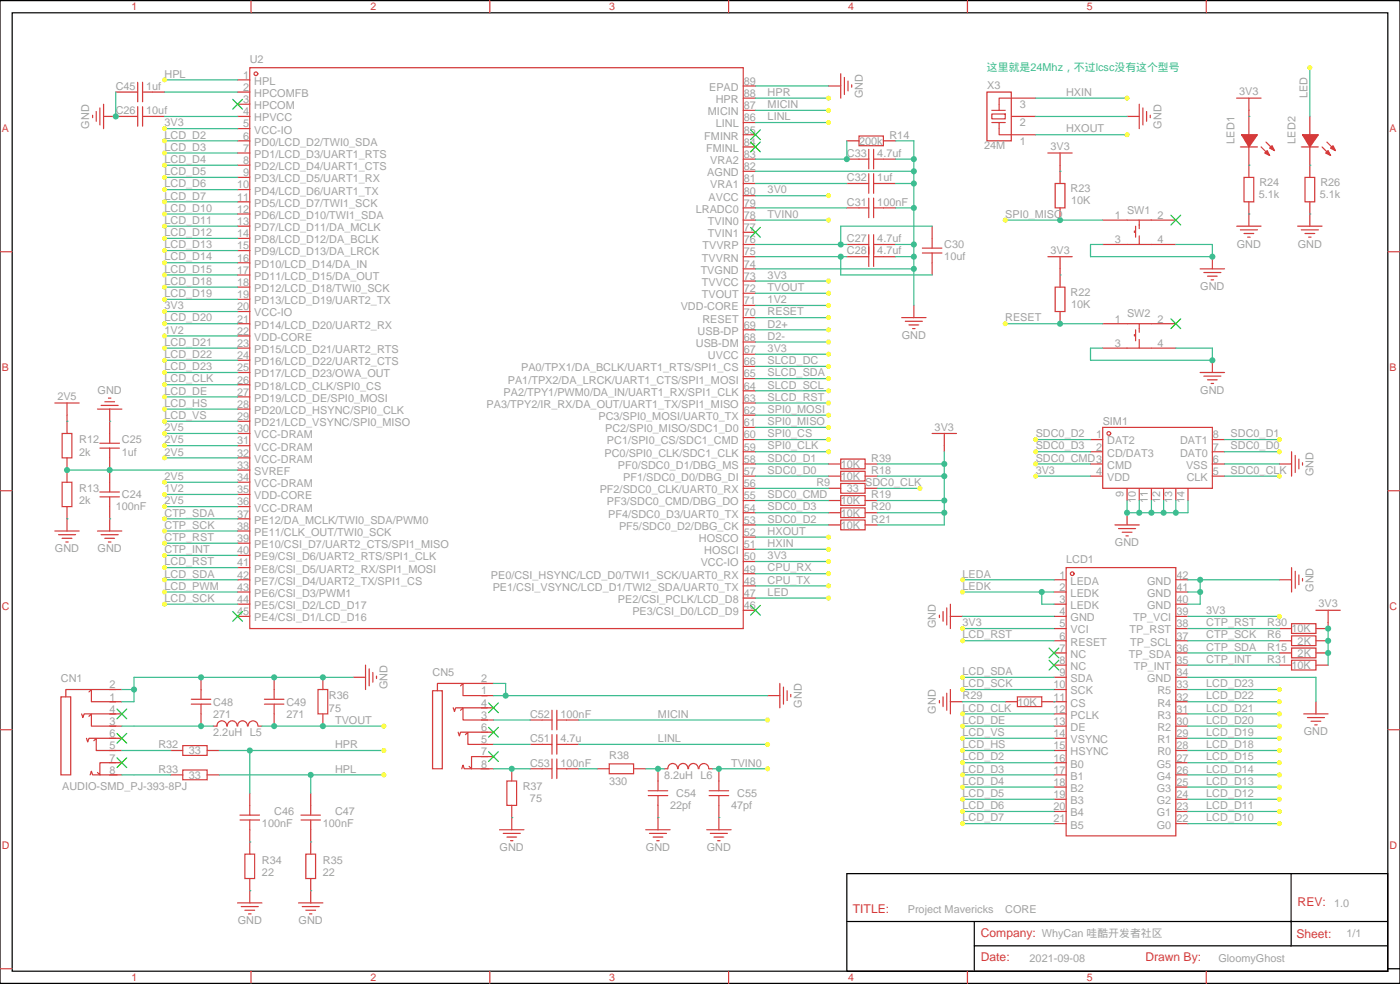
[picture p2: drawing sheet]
<svg xmlns="http://www.w3.org/2000/svg" width="405mm" height="285mm" viewBox="0 0 405 285" stroke-linecap="round" stroke-linejoin="round" font-family="sans-serif">
<g fill="none" stroke="#d43d3d" stroke-width=".35">
<path d="M72.3 19.6h142.9v162.3h-142.9zM72.7 .2v3.5M141.8 .2v3.5M211 .2v3.5M280.1 .2v3.5M349.2 .2v3.5M26.8 33.3v.7M27.9 32.3v2.8M28.9 31.2v5M30 33.7h9.9M30 30.2v7M33.5 26.6h6.4"/>
<path d="M39.9 23.8v5.7M39.9 30.9v5.6M41.3 26.6h6.3M41.3 33.7h6.3M41.3 23.8v5.7M41.3 30.9v5.6M68.8 23.1h3.5M68.8 26.6h3.5M68.8 30.2h3.5M68.8 33.7h3.5M68.8 37.2h3.5M215.2 39h3.5"/>
<path d="M215.2 35.5h3.5M215.2 31.9h3.5M215.2 28.4h3.5M215.2 24.9h3.5M239.9 24.9h3.5M243.4 21.3v7.1M244.5 22.4v4.9M245.5 23.5v2.8M246.6 24.5v.7M248.7 39.3h7.1v2.9h-7.1zM285.8 26.6h7v14.1h-7zM287.2 33h3.8v1.4h-3.8z"/>
<path d="M287.2 35.5h3.8M287.2 31.9h3.8M289.3 35.5v3.5h10.6M292.8 33.7h7.1M299.9 28.4h-10.6v3.5M326.3 33.7h3.5M329.8 30.2v7M330.9 31.2v5M332 32.3v2.8M333 33.3v.7M68.8 40.7h3.5M68.8 44.3h3.5"/>
<path d="M68.8 47.8h3.5M68.8 51.3h3.5M68.8 54.9h3.5M68.8 58.4h3.5M215.2 56.6h3.5M215.2 53.1h3.5M215.2 49.6h3.5M215.2 46h3.5M215.2 42.5h3.5M245.2 40.7h3.5M245.2 53.1h6.3M245.2 46h6.3"/>
<path d="M251.5 43.2v5.7M251.5 50.3v5.6M251.5 57.3v5.7M252.9 53.1h6.4M252.9 46h6.4M252.9 43.2v5.7M252.9 50.3v5.6M252.9 57.3v5.7M255.8 40.7h3.5M303.4 44.3h7M305.5 53.1h2.8v7h-2.8zM306.9 44.3v8.8"/>
<path d="M359.1 42.5h5M0 72.8h3.5M68.8 61.9h3.5M68.8 65.4h3.5M68.8 69h3.5M68.8 72.5h3.5M68.8 76h3.5M68.8 79.6h3.5M215.2 77.8h3.5M215.2 74.3h3.5M215.2 70.7h3.5M215.2 67.2h3.5"/>
<path d="M215.2 63.7h3.5M215.2 60.1h3.5M245.2 74.3h6.3M245.2 70.7h6.3M245.2 60.1h6.3M251.5 67.9v9.2M252.9 74.3h6.4M252.9 70.7h6.4M252.9 60.1h6.4M252.9 67.9v9.2M267.1 73.2h5.6M267.1 71.8h5.6"/>
<path d="M269.9 65.4v6.4M269.9 73.2v6.4M303.4 74.3h7M306.9 60.1v3.6M306.9 74.3v8.8M319.3 70.7h21.1M319.3 63.7h21.1M328.8 66.9h-.4v.3h.4M328.8 65.4v3.2M329.8 63.7v2.4M329.8 68.3v2.4M347.5 77.8h7"/>
<path d="M348.5 78.8h5M349.6 79.9h2.8M351 74.3v3.5M401.8 72.8h3.5M68.8 83.1h3.5M68.8 86.6h3.5M68.8 90.1h3.5M68.8 93.7h3.5M68.8 97.2h3.5M215.2 99h3.5M215.2 95.4h3.5M215.2 91.9h3.5"/>
<path d="M215.2 88.4h3.5M215.2 84.8h3.5M215.2 81.3h3.5M261.1 91.9h7M262.1 93h5M263.2 94h2.8M264.2 95.1h.7M264.6 88.4v3.5M305.5 83.1h2.8v7h-2.8zM306.9 90.1v3.6M319.3 93.7h21.1M328.8 96.8h-.4v.4h.4"/>
<path d="M328.8 95.4v3.2M329.8 93.7v2.4M329.8 98.2v2.5M350.7 81h.7M15.9 116.6h7M19.4 116.6v8.8M28.2 118.4h7.1M29.3 117.3h4.9M30.3 116.2h2.9M31.4 115.2h.7M31.7 118.4v9.8M68.8 100.7h3.5"/>
<path d="M68.8 104.2h3.5M68.8 107.8h3.5M68.8 111.3h3.5M68.8 114.8h3.5M68.8 118.4h3.5M215.2 116.6h3.5M215.2 113.1h3.5M215.2 109.5h3.5M215.2 106h3.5M215.2 102.5h3.5M319.3 100.7h21.1M347.5 107.8h7"/>
<path d="M348.5 108.8h5M349.6 109.9h2.8M350.7 110.9h.7M351 104.2v3.6M18 125.4h2.8v7.1h-2.8zM18 139.5h2.8v7.1h-2.8zM19.4 132.5v7M28.9 129.6h5.7M28.9 128.2h5.7M31.7 129.6v12.7M68.8 121.9h3.5M68.8 125.4h3.5"/>
<path d="M68.8 128.9h3.5M68.8 132.5h3.5M68.8 136h3.5M68.8 139.5h3.5M215.2 137.8h3.5M215.2 134.2h3.5M215.2 130.7h3.5M215.2 127.2h3.5M215.2 123.6h3.5M215.2 120.1h3.5M239.9 137.8h3.5M239.9 134.2h3.5"/>
<path d="M243.4 139.9h7.1v2.8h-7.1zM243.4 132.8h7.1v2.8h-7.1zM243.4 136.3h7.1v2.9h-7.1zM250.5 137.8h3.5M250.5 134.2h3.5M269.9 125.4h7M273.4 125.4v5.3M315.7 137.8h3.6M315.7 134.2h3.6M315.7 130.7h3.6M315.7 127.2h3.6M319.3 123.6h31.7v17.7h-31.7z"/>
<path d="M351 137.8h3.5M351 134.2h3.5M351 130.7h3.5M351 127.2h3.5M370.4 134.2h3.5M373.9 130.7v7.1M375 131.8v4.9M376.1 132.8v2.8M377.1 133.9v.7M0 142h3.5M15.9 153.6h7M16.9 154.7h5"/>
<path d="M18 155.8h2.8M19 156.8h.8M19.4 146.6v7M28.2 153.6h7.1M28.9 143.8h5.7M28.9 142.3h5.7M29.3 154.7h4.9M30.3 155.8h2.9M31.4 156.8h.7M31.7 143.8v9.8M68.8 143.1h3.5M68.8 146.6h3.5"/>
<path d="M68.8 150.1h3.5M68.8 153.6h3.5M68.8 157.2h3.5M215.2 158.9h3.5M215.2 155.4h3.5M215.2 151.9h3.5M215.2 148.3h3.5M215.2 144.8h3.5M215.2 141.3h3.5M239.9 151.9h3.5M239.9 148.3h3.5M239.9 144.8h3.5"/>
<path d="M239.9 141.3h3.5M243.4 143.4h7.1v2.8h-7.1zM243.4 146.9h7.1v2.9h-7.1zM243.4 150.5h7.1v2.8h-7.1zM250.5 151.9h3.5M250.5 148.3h3.5M250.5 144.8h3.5M250.5 141.3h3.5M322.8 151.9h7M323.8 152.9h5M324.9 154h2.8M326 155h.7"/>
<path d="M326.3 141.3v3.5M326.3 148.3v3.6M329.8 141.3v3.5M333.4 141.3v3.5M336.9 141.3v3.5M340.4 141.3v3.5M344 141.3v3.5M401.8 142h3.5M68.8 160.7h3.5M68.8 164.2h3.5M68.8 167.7h3.5M68.8 171.3h3.5"/>
<path d="M68.8 174.8h3.5M68.8 178.3h3.5M215.2 176.6h3.5M215.2 173h3.5M215.2 169.5h3.5M215.2 166h3.5M215.2 162.5h3.5M272 178v.7M273 176.9v2.8M274.1 175.9v4.9M275.2 178.3h3.5M275.2 174.8v7.1"/>
<path d="M305.2 167.7h3.5M305.2 171.3h3.5M305.2 174.8h3.5M305.2 178.3h3.5M308.7 164.2h31.7v77.6h-31.7zM340.4 167.7h3.6M340.4 171.3h3.6M340.4 174.8h3.6M340.4 178.3h3.6M370.4 167.7h3.5M373.9 164.2v7.1M375 165.3v4.9"/>
<path d="M376.1 166.3v2.9M377.1 167.4v.7M381 176.6h7.1M384.5 176.6v5.3h-3.5M31.7 199.5h3.6M33.5 199.5h-14.5v2.1M58.2 196v6.3M79.4 196v6.3M92.1 199.5h2.8v7.1h-2.8zM93.5 196v3.5M102.3 196h3.5M105.8 192.4v7.1"/>
<path d="M106.9 193.5v4.9M107.9 194.6v2.8M109 195.6v.7M125.2 199.8h2.9v22.6h-2.9zM133.3 198.4l.8-.7v3.6h7M139.3 197.7h3.6M141.1 197.7h-14.5v2.1M225.8 197.7v7.1M226.8 198.8v4.9M227.9 199.8v2.9M275.2 199.5v7.1M305.2 181.9h3.5"/>
<path d="M305.2 185.4h3.5M305.2 188.9h3.5M305.2 192.4h3.5M305.2 196h3.5M305.2 199.5h3.5M340.4 181.9h3.6M340.4 185.4h3.6M340.4 188.9h3.6M340.4 192.4h3.6M340.4 196h3.6M340.4 199.5h3.6M370.4 181.9h3.5"/>
<path d="M370.4 185.4h3.5M370.4 188.9h3.5M370.4 192.4h3.5M373.9 180.4h7.1v2.9h-7.1zM373.9 191h7.1v2.9h-7.1zM373.9 184h7.1v2.8h-7.1zM373.9 187.5h7.1v2.8h-7.1zM381 185.4h3.5M381 188.9h3.5M381 192.4h3.5M0 211.1h3.5M17.6 201.6h2.9v22.6h-2.9z"/>
<path d="M23.6 206.6l.4 1 .3-1h9.2M25 213.6l.4 1.1 .4-1.1h7.7M25.8 200.2l.7-.7v3.5h7M25.8 207.3l.7-.7v3.5h7M27.2 214.3l.7-.7v3.5h5.6M31.7 203h3.6M31.7 206.6h3.6M31.7 210.1h3.6M31.7 213.6h3.6M31.7 217.1h3.6M49.4 217.1h3.5M52.9 215.7h7.1v2.8h-7.1z"/>
<path d="M55.4 203.7h5.6M55.4 202.3h5.6M58.2 203.7v6.4M60 217.1h3.5M65.6 210.1a1.41 1.41 0 0 0-1.4-1.6 1.41 1.41 0 0 0-1.4 1.6h-1.1M65.8 210.1a1.41 1.41 0 0 1 1.4-1.6 1.41 1.41 0 0 1 1.4 1.6M68.8 210.1a1.41 1.41 0 0 1 1.4-1.6 1.41 1.41 0 0 1 1.4 1.6M71.9 210.1a1.41 1.41 0 0 1 1.4-1.5 1.41 1.41 0 0 1 1.4 1.5M74.8 210.1h1M76.6 203.7h5.6M76.6 202.3h5.6M79.4 203.7v6.4"/>
<path d="M93.5 206.6v3.5M131.2 204.8l.4 1 .3-1h9.2M132.6 211.8l.4 1.1 .3-1.1h7.8M133.3 205.5l.8-.7v3.5h7M134.8 212.5l.7-.7v3.6h5.6M139.3 201.3h3.6M139.3 208.3h3.6M139.3 204.8h3.6M139.3 215.4h3.6M139.3 211.8h3.6M139.3 218.9h3.6M141.1 218.9h-4.6v3.5l-.7-.7"/>
<path d="M153.5 208.3h6.3M153.5 215.4h6.3M159.8 205.5v5.6M159.8 212.5v5.7M159.8 219.6v5.6M161.2 208.3h6.4M161.2 215.4h6.4M161.2 205.5v5.6M161.2 212.5v5.7M161.2 219.6v5.6M222.2 201.3h3.6M229 200.9v.7"/>
<path d="M272 202.7v.7M273 201.6v2.8M274.1 200.6v4.9M275.2 203h3.5M291 203h3.6M294.6 201.6h7v2.8h-7zM301.6 203h7.1M305.2 206.6h3.5M305.2 210.1h3.5M305.2 213.6h3.5M305.2 217.1h3.5M340.4 203h3.6"/>
<path d="M340.4 206.6h3.6M340.4 210.1h3.6M340.4 213.6h3.6M340.4 217.1h3.6M377.5 206.6h7M378.5 207.6h5M379.6 208.7h2.8M380.6 209.7h.8M381 203v3.6M401.8 211.1h3.5M26.1 224.2l.4-1.1 .3 1.1h7.1M31.7 220.7h3.6"/>
<path d="M31.7 224.2h3.6M33.5 220.7h-4.6v3.5l-.7-.7M49.4 224.2h3.5M52.9 222.8h7.1v2.8h-7.1zM60 224.2h3.5M69.5 237.2h5.6M69.5 235.8h5.6M72.3 229.5v6.3M72.3 237.2v9.9M87.1 237.2h5.7M87.1 235.8h5.7M90 229.5v6.3"/>
<path d="M90 237.2v9.9M133.7 222.4l.4-1 .3 1h7.1M139.3 222.4h3.6M146.8 226h2.8v7h-2.8zM148.2 222.4v3.6M148.2 233v7.1M153.5 222.4h6.3M161.2 222.4h6.4M172.9 222.4h3.5M176.4 221h7v2.8h-7zM183.4 222.4h3.6M187.7 230.2h5.6"/>
<path d="M187.7 228.8h5.6M190.5 222.4v6.4M190.5 230.2v9.9M196.2 222.4a1.41 1.41 0 0 0-1.4-1.5 1.41 1.41 0 0 0-1.4 1.5h-1.1M196.4 222.4a1.41 1.41 0 0 1 1.4-1.5 1.41 1.41 0 0 1 1.4 1.5M199.3 222.4a1.41 1.41 0 0 1 1.4-1.5 1.41 1.41 0 0 1 1.5 1.5M202.4 222.4a1.41 1.41 0 0 1 1.4-1.5 1.41 1.41 0 0 1 1.4 1.5M205.3 222.4h1.1M205.3 230.2h5.7M205.3 228.8h5.7M208.1 222.4v6.4M208.1 230.2v9.9"/>
<path d="M305.2 220.7h3.5M305.2 224.2h3.5M305.2 227.7h3.5M305.2 231.2h3.5M305.2 234.8h3.5M305.2 238.3h3.5M340.4 220.7h3.6M340.4 224.2h3.6M340.4 227.7h3.6M340.4 231.2h3.6M340.4 234.8h3.6M340.4 238.3h3.6"/>
<path d="M70.9 247.1h2.8v7.1h-2.8zM72.3 254.2v7M88.5 247.1h2.9v7.1h-2.9zM90 254.2v7M144.6 240.1h7.1M145.7 241.1h4.9M146.8 242.2h2.8M147.8 243.2h.7M187 240.1h7M188 241.1h5M189.1 242.2h2.8M190.1 243.2h.8"/>
<path d="M204.6 240.1h7.1M205.7 241.1h4.9M206.7 242.2h2.8M207.8 243.2h.7M68.8 261.2h7M69.8 262.3h5M70.9 263.3h2.8M72 264.4h.7M86.4 261.2h7.1M87.5 262.3h4.9M88.5 263.3h2.9M89.6 264.4h.7"/>
<path d="M0 280.3h3.5M72.7 281v3.5M141.8 281v3.5M211 281v3.5M280.1 281v3.5M349.2 281v3.5"/>
<circle cx="74.1" cy="21.3" r=".53"/>
<circle cx="321" cy="125.4" r=".53"/>
<circle cx="310.4" cy="166" r=".53"/>
</g>
<g fill="none" stroke="#3c3" stroke-width=".35">
<path d="M67.4 28.8l2.8 2.8M70.2 28.8l-2.8 2.8M217.3 37.6l2.8 2.8M220.1 37.6l-2.8 2.8M217.3 41.1l2.8 2.8M220.1 41.1l-2.8 2.8M217.3 65.8l2.8 2.8M220.1 65.8l-2.8 2.8M339 62.3l2.8 2.8M341.8 62.3l-2.8 2.8M339 92.3l2.8 2.8M341.8 92.3l-2.8 2.8"/>
<path d="M67.4 176.9l2.8 2.8M70.2 176.9l-2.8 2.8M217.3 175.2l2.8 2.8M220.1 175.2l-2.8 2.8M303.7 187.5l2.9 2.8M303.7 191l2.9 2.9M306.6 187.5l-2.9 2.8M306.6 191l-2.9 2.9M33.9 205.1l2.8 2.9M33.9 212.2l2.8 2.8M33.9 219.3l2.8 2.8M36.7 205.1l-2.8 2.9"/>
<path d="M36.7 212.2l-2.8 2.8M36.7 219.3l-2.8 2.8M141.5 203.4l2.8 2.8M141.5 210.4l2.8 2.9M141.5 217.5l2.8 2.8M144.3 203.4l-2.8 2.8M144.3 210.4l-2.8 2.9M144.3 217.5l-2.8 2.8"/>
</g>
<path d="M0 .2h405.3v284.3h-405.3zM3.5 3.7h398.3v277.3h-398.3zM245.2 252.8h156.6v28.2h-156.6zM373.8 252.8v20.9M245.2 266.6h156.5M282.1 273.7h119.6M282.1 266.6v14.1M401.8 280.3h3.5" fill="none" stroke="#000" stroke-width=".35"/>
<g fill="#f00" stroke="#d43d3d" stroke-width=".35">
<path d="M359.5 39h4.6l-2.5 3.5z"/>
<path d="M368.3 42.2l.7 1.4-1.4-.7z"/>
<path d="M366.2 44.3l.7-.7 .7 1.4z"/>
</g>
<path d="M361.6 33.7v5.3M361.6 42.5v5.3M365.1 42.5l1.4 1.4M366.5 41.1l1.4 1.4M376.8 42.5h4.9" fill="none" stroke="#d43d3d" stroke-width=".35"/>
<g fill="#f00" stroke="#d43d3d" stroke-width=".35">
<path d="M377.1 39h4.6l-2.5 3.5z"/>
<path d="M385.2 42.9l.7-.7 .7 1.4z"/>
<path d="M383.8 44.3l.7-.7 .7 1.4z"/>
</g>
<g fill="none" stroke="#d43d3d" stroke-width=".35">
<path d="M358.1 28.4h7M361.6 28.4v5.3M379.2 33.7v5.3M360.2 51.3h2.8v7.1h-2.8zM361.6 47.8v3.5M361.6 58.4v7M377.8 51.3h2.8v7.1h-2.8zM379.2 42.5v8.8M379.2 58.4v7M382.8 42.5l1.4 1.4M384.2 41.1l1.4 1.4M358.1 65.4h7"/>
<path d="M359.1 66.5h5M360.2 67.6h2.8M361.2 68.6h.7M375.7 65.4h7.1M376.8 66.5h4.9M377.8 67.6h2.8M378.9 68.6h.7"/>
</g>
<g fill="none" stroke="#3dbd91" stroke-width=".35">
<path d="M47.6 33.7h21.2M47.6 37.2h21.2M47.6 23.1h21.2M47.6 26.6h21.2M218.7 24.9h21.2M218.7 28.4h21.2M218.7 31.9h21.2M218.7 35.5h21.2M299.9 28.4h26.4M299.9 33.7h26.4M299.9 39h26.4M47.6 40.7h21.2"/>
<path d="M47.6 44.3h21.2M47.6 47.8h21.2M47.6 51.3h21.2M47.6 54.9h21.2M47.6 58.4h21.2M218.7 56.6h21.2M47.6 61.9h21.2M47.6 65.4h21.2M47.6 69h21.2M47.6 72.5h21.2M47.6 76h21.2M47.6 79.6h21.2"/>
<path d="M218.7 63.7h21.2M47.6 93.7h21.2M47.6 83.1h21.2M47.6 97.2h21.2M47.6 86.6h21.2M47.6 90.1h21.2M218.7 91.9h21.2M218.7 81.3h21.2M218.7 95.4h21.2M218.7 99h21.2M218.7 84.8h21.2M218.7 88.4h21.2"/>
<path d="M47.6 100.7h21.2M47.6 104.2h21.2M47.6 107.8h21.2M47.6 111.3h21.2M47.6 114.8h21.2M47.6 118.4h21.2M218.7 102.5h21.2M218.7 106h21.2M218.7 109.5h21.2M218.7 113.1h21.2M218.7 116.6h21.2M47.6 121.9h21.2"/>
<path d="M47.6 125.4h21.2M47.6 128.9h21.2M47.6 132.5h21.2M47.6 139.5h21.2M218.7 120.1h21.2M218.7 123.6h21.2M218.7 127.2h21.2M218.7 134.2h21.2M218.7 137.8h21.2M47.6 143.1h21.2M47.6 146.6h21.2M47.6 150.1h21.2"/>
<path d="M47.6 153.6h21.2M47.6 157.2h21.2M218.7 144.8h21.2M218.7 148.3h21.2M218.7 151.9h21.2M218.7 155.4h21.2M218.7 158.9h21.2M218.7 141.3h21.2M254 141.3h12.3M47.6 167.7h21.2M47.6 171.3h21.2M47.6 174.8h21.2"/>
<path d="M47.6 160.7h21.2M47.6 164.2h21.2M218.7 166h21.2M218.7 169.5h21.2M218.7 162.5h21.2"/>
</g>
<circle cx="19.4" cy="121.9" r=".18" fill="#3dbd91"/>
<path d="M19.4 136h49.4" fill="none" stroke="#3dbd91" stroke-width=".35"/>
<g fill="#3dbd91">
<circle cx="31.8" cy="121.9" r=".18"/>
<circle cx="19.4" cy="150.1" r=".18"/>
<circle cx="31.8" cy="150.1" r=".18"/>
</g>
<g fill="none" stroke="#3dbd91" stroke-width=".35">
<path d="M218.7 53.1h26.5M218.7 49.6h45.9M245.2 40.7v5.3h-26.5M259.3 53.1h5.3M259.3 46h5.3M259.3 40.7h5.3v47.7M218.7 70.7h26.5M218.7 74.3h26.5M218.7 60.1h26.5M218.7 77.8h45.9M243.4 74.3v5.3h26.5M259.3 70.7h5.3"/>
<path d="M259.3 74.3h5.3M259.3 60.1h5.3M269.9 65.4h-26.5v5.3M278.7 167.7h26.5M278.7 171.3h26.5M278.7 178.3h26.5M301.6 171.3v3.5h3.6M344 167.7h26.4M344 171.3h3.5M344 178.3h26.4M347.5 167.7v7.1h-3.5M278.7 196h26.5"/>
<path d="M278.7 181.9h26.5M278.7 199.5h26.5M278.7 185.4h26.5M344 196h37v7M344 181.9h26.4M344 199.5h26.4M344 185.4h26.4M344 192.4h26.4M278.7 203h12.3M278.7 206.6h26.5M278.7 210.1h26.5M278.7 213.6h26.5"/>
<path d="M278.7 217.1h26.5M344 203h26.4M344 206.6h26.4M344 210.1h26.4M344 213.6h26.4M344 217.1h26.4M278.7 220.7h26.5M278.7 224.2h26.5M278.7 227.7h26.5M278.7 231.2h26.5M278.7 234.8h26.5M278.7 238.3h26.5"/>
<path d="M344 220.7h26.4M344 224.2h26.4M344 227.7h26.4M344 231.2h26.4M344 234.8h26.4M344 238.3h26.4"/>
</g>
<circle cx="305.2" cy="203" r=".18" fill="#3dbd91"/>
<path d="M33.5 26.6v7.1M344 188.9h26.4M384.5 181.9v10.5" fill="none" stroke="#3dbd91" stroke-width=".35"/>
<g fill="#3dbd91">
<circle cx="90" cy="257.7" r=".18"/>
<circle cx="72.3" cy="257.7" r=".18"/>
</g>
<path d="M63.5 224.2h47.6M90 224.2v5.3" fill="none" stroke="#3dbd91" stroke-width=".35"/>
<g fill="#3dbd91">
<circle cx="90" cy="243.6" r=".18"/>
<circle cx="72.3" cy="243.6" r=".18"/>
</g>
<g fill="none" stroke="#3dbd91" stroke-width=".35">
<path d="M35.3 199.5h3.5M102.3 196h-63.5v7h-3.5M142.9 197.7h3.5v3.6M35.3 217.1h14.1M35.3 210.1h26.4M63.5 217.1h47.6M72.3 217.1v12.4M75.8 210.1h35.3M142.9 201.3h79.3M142.9 208.3h10.6M142.9 215.4h10.6M167.6 208.3h54.6"/>
<path d="M167.6 215.4h54.6M35.3 224.2h14.1M142.9 222.4h10.6"/>
</g>
<circle cx="148.2" cy="236.5" r=".18" fill="#3dbd91"/>
<path d="M167.6 222.4h5.3M187 222.4h5.3M206.4 222.4h15.8" fill="none" stroke="#3dbd91" stroke-width=".35"/>
<g fill="#3dbd91">
<circle cx="190.5" cy="236.5" r=".18"/>
<circle cx="208.1" cy="236.5" r=".18"/>
</g>
<g fill="none" stroke="#3dbd91" stroke-width=".35">
<path d="M291 63.7h28.3M319.3 70.7h-3.6v3.6h35.3v-3.6h-10.6M291 93.7h28.3M319.3 100.7h-3.6v3.5h35.3v-3.5h-10.6M254 134.2h19.4M254 137.8h19.4M273.4 130.7v21.2h-19.4M299.9 134.2h15.8M299.9 130.7h15.8M299.9 127.2h15.8M299.9 137.8h15.8M354.5 134.2h15.9"/>
<path d="M354.5 130.7h15.9M354.5 127.2h15.9M354.5 137.8h15.9M254 144.8h19.4M254 148.3h19.4M326.3 144.8v3.5h17.7v-3.5M329.8 144.8v3.5M333.4 144.8v3.5M336.9 144.8v3.5M340.4 144.8v3.5"/>
</g>
<g fill="#3dbd91">
<circle cx="306.9" cy="49.6" r=".18"/>
<circle cx="306.9" cy="79.6" r=".18"/>
<circle cx="361.6" cy="33.7" r=".18"/>
<circle cx="361.6" cy="47.8" r=".18"/>
<circle cx="379.2" cy="47.8" r=".18"/>
</g>
<path d="M379.2 19.6v14.1M218.7 173h21.2" fill="none" stroke="#3dbd91" stroke-width=".35"/>
<g fill="#3dbd91">
<circle cx="361.6" cy="61.9" r=".18"/>
<circle cx="379.2" cy="61.9" r=".18"/>
</g>
<path d="M218.7 130.7h21.2" fill="none" stroke="#3dbd91" stroke-width=".35"/>
<g fill="#3dbd91">
<circle cx="31.8" cy="136" r=".88"/>
<circle cx="19.4" cy="136" r=".88"/>
<circle cx="243.4" cy="70.7" r=".88"/>
<circle cx="243.4" cy="74.3" r=".88"/>
<circle cx="245.2" cy="46" r=".88"/>
<circle cx="264.6" cy="53.1" r=".88"/>
<circle cx="264.6" cy="60.1" r=".88"/>
<circle cx="264.6" cy="49.6" r=".88"/>
<circle cx="264.6" cy="70.7" r=".88"/>
<circle cx="264.6" cy="74.3" r=".88"/>
<circle cx="264.6" cy="77.8" r=".88"/>
<circle cx="264.6" cy="46" r=".88"/>
<circle cx="301.6" cy="171.3" r=".88"/>
<circle cx="347.5" cy="171.3" r=".88"/>
<circle cx="347.5" cy="167.7" r=".88"/>
<circle cx="384.5" cy="188.9" r=".88"/>
<circle cx="384.5" cy="185.4" r=".88"/>
<circle cx="384.5" cy="181.9" r=".88"/>
<circle cx="33.5" cy="33.7" r=".88"/>
<circle cx="90" cy="224.2" r=".88"/>
<circle cx="72.3" cy="217.1" r=".88"/>
<circle cx="58.2" cy="210.1" r=".88"/>
<circle cx="93.5" cy="210.1" r=".88"/>
<circle cx="79.4" cy="210.1" r=".88"/>
<circle cx="93.5" cy="196" r=".88"/>
<circle cx="79.4" cy="196" r=".88"/>
<circle cx="58.2" cy="196" r=".88"/>
<circle cx="38.8" cy="199.5" r=".88"/>
<circle cx="146.4" cy="201.3" r=".88"/>
<circle cx="148.2" cy="222.4" r=".88"/>
<circle cx="190.5" cy="222.4" r=".88"/>
<circle cx="208.1" cy="222.4" r=".88"/>
<circle cx="273.4" cy="134.2" r=".88"/>
<circle cx="273.4" cy="137.8" r=".88"/>
<circle cx="273.4" cy="144.8" r=".88"/>
<circle cx="273.4" cy="148.3" r=".88"/>
<circle cx="326.3" cy="148.3" r=".88"/>
<circle cx="329.8" cy="148.3" r=".88"/>
<circle cx="333.4" cy="148.3" r=".88"/>
<circle cx="336.9" cy="148.3" r=".88"/>
<circle cx="340.4" cy="148.3" r=".88"/>
<circle cx="351" cy="104.2" r=".88"/>
<circle cx="351" cy="74.3" r=".88"/>
<circle cx="306.9" cy="93.7" r=".88"/>
<circle cx="306.9" cy="63.7" r=".88"/>
</g>
<g fill="#ff0">
<circle cx="239.9" cy="91.9" r=".71"/>
<circle cx="239.9" cy="28.4" r=".71"/>
<circle cx="239.9" cy="31.9" r=".71"/>
<circle cx="239.9" cy="35.5" r=".71"/>
<circle cx="239.9" cy="56.6" r=".71"/>
<circle cx="239.9" cy="63.7" r=".71"/>
<circle cx="239.9" cy="81.3" r=".71"/>
<circle cx="239.9" cy="95.4" r=".71"/>
<circle cx="239.9" cy="99" r=".71"/>
<circle cx="239.9" cy="102.5" r=".71"/>
<circle cx="239.9" cy="106" r=".71"/>
<circle cx="239.9" cy="84.8" r=".71"/>
<circle cx="239.9" cy="88.4" r=".71"/>
<circle cx="239.9" cy="166" r=".71"/>
<circle cx="239.9" cy="109.5" r=".71"/>
<circle cx="239.9" cy="113.1" r=".71"/>
<circle cx="239.9" cy="116.6" r=".71"/>
<circle cx="239.9" cy="120.1" r=".71"/>
<circle cx="239.9" cy="123.6" r=".71"/>
<circle cx="239.9" cy="127.2" r=".71"/>
<circle cx="239.9" cy="155.4" r=".71"/>
<circle cx="239.9" cy="169.5" r=".71"/>
<circle cx="239.9" cy="158.9" r=".71"/>
<circle cx="239.9" cy="162.5" r=".71"/>
<circle cx="47.6" cy="93.7" r=".71"/>
<circle cx="47.6" cy="37.2" r=".71"/>
<circle cx="47.6" cy="40.7" r=".71"/>
<circle cx="47.6" cy="44.3" r=".71"/>
<circle cx="47.6" cy="47.8" r=".71"/>
<circle cx="47.6" cy="51.3" r=".71"/>
<circle cx="47.6" cy="54.9" r=".71"/>
<circle cx="47.6" cy="58.4" r=".71"/>
<circle cx="47.6" cy="61.9" r=".71"/>
<circle cx="47.6" cy="65.4" r=".71"/>
<circle cx="47.6" cy="69" r=".71"/>
<circle cx="47.6" cy="72.5" r=".71"/>
<circle cx="47.6" cy="76" r=".71"/>
<circle cx="47.6" cy="79.6" r=".71"/>
<circle cx="47.6" cy="83.1" r=".71"/>
<circle cx="47.6" cy="97.2" r=".71"/>
<circle cx="47.6" cy="100.7" r=".71"/>
<circle cx="47.6" cy="104.2" r=".71"/>
<circle cx="47.6" cy="107.8" r=".71"/>
<circle cx="47.6" cy="86.6" r=".71"/>
<circle cx="47.6" cy="90.1" r=".71"/>
<circle cx="47.6" cy="167.7" r=".71"/>
<circle cx="47.6" cy="111.3" r=".71"/>
<circle cx="47.6" cy="114.8" r=".71"/>
<circle cx="47.6" cy="118.4" r=".71"/>
<circle cx="47.6" cy="121.9" r=".71"/>
<circle cx="47.6" cy="125.4" r=".71"/>
<circle cx="47.6" cy="128.9" r=".71"/>
<circle cx="47.6" cy="132.5" r=".71"/>
<circle cx="47.6" cy="139.5" r=".71"/>
<circle cx="47.6" cy="143.1" r=".71"/>
<circle cx="47.6" cy="146.6" r=".71"/>
<circle cx="47.6" cy="150.1" r=".71"/>
<circle cx="47.6" cy="153.6" r=".71"/>
<circle cx="47.6" cy="157.2" r=".71"/>
<circle cx="47.6" cy="171.3" r=".71"/>
<circle cx="47.6" cy="174.8" r=".71"/>
<circle cx="47.6" cy="160.7" r=".71"/>
<circle cx="47.6" cy="164.2" r=".71"/>
<circle cx="47.6" cy="23.1" r=".71"/>
<circle cx="266.3" cy="141.3" r=".71"/>
<circle cx="326.3" cy="28.4" r=".71"/>
<circle cx="326.3" cy="39" r=".71"/>
<circle cx="278.7" cy="167.7" r=".71"/>
<circle cx="278.7" cy="171.3" r=".71"/>
<circle cx="278.7" cy="196" r=".71"/>
<circle cx="278.7" cy="181.9" r=".71"/>
<circle cx="278.7" cy="206.6" r=".71"/>
<circle cx="278.7" cy="210.1" r=".71"/>
<circle cx="278.7" cy="213.6" r=".71"/>
<circle cx="278.7" cy="217.1" r=".71"/>
<circle cx="278.7" cy="199.5" r=".71"/>
<circle cx="278.7" cy="220.7" r=".71"/>
<circle cx="278.7" cy="224.2" r=".71"/>
<circle cx="278.7" cy="227.7" r=".71"/>
<circle cx="278.7" cy="231.2" r=".71"/>
<circle cx="278.7" cy="234.8" r=".71"/>
<circle cx="278.7" cy="238.3" r=".71"/>
<circle cx="370.4" cy="220.7" r=".71"/>
<circle cx="370.4" cy="224.2" r=".71"/>
<circle cx="370.4" cy="227.7" r=".71"/>
<circle cx="370.4" cy="231.2" r=".71"/>
<circle cx="370.4" cy="234.8" r=".71"/>
<circle cx="370.4" cy="238.3" r=".71"/>
<circle cx="370.4" cy="199.5" r=".71"/>
<circle cx="370.4" cy="203" r=".71"/>
<circle cx="370.4" cy="206.6" r=".71"/>
<circle cx="370.4" cy="210.1" r=".71"/>
<circle cx="370.4" cy="213.6" r=".71"/>
<circle cx="370.4" cy="217.1" r=".71"/>
<circle cx="370.4" cy="178.3" r=".71"/>
<circle cx="278.7" cy="185.4" r=".71"/>
<circle cx="111.1" cy="224.2" r=".71"/>
<circle cx="111.1" cy="217.1" r=".71"/>
<circle cx="111.1" cy="210.1" r=".71"/>
<circle cx="222.3" cy="208.3" r=".71"/>
<circle cx="222.3" cy="215.4" r=".71"/>
<circle cx="222.3" cy="222.4" r=".71"/>
<circle cx="370.4" cy="130.7" r=".71"/>
<circle cx="370.4" cy="127.2" r=".71"/>
<circle cx="299.9" cy="127.2" r=".71"/>
<circle cx="299.9" cy="130.7" r=".71"/>
<circle cx="299.9" cy="134.2" r=".71"/>
<circle cx="299.9" cy="137.8" r=".71"/>
<circle cx="370.4" cy="137.8" r=".71"/>
<circle cx="291" cy="93.7" r=".71"/>
<circle cx="291" cy="63.7" r=".71"/>
<circle cx="379.2" cy="19.6" r=".71"/>
<circle cx="239.9" cy="173" r=".71"/>
<circle cx="239.9" cy="130.7" r=".71"/>
</g>
<g font-size="3.5" fill="#d43d3d">
<text x="375.7" y="262.3">REV:</text>
<text x="246.9" y="264">TITLE:</text>
<text x="284" y="271.1">Company: WhyCan 哇酷开发者社区</text>
<text x="375.4" y="271.4">Sheet:</text>
<text x="284" y="278.1">Date:</text>
<text x="331.6" y="278.1">Drawn By:</text>
</g>
<g font-size="3.1" fill="#d43d3d">
<text x="38.1" y="3">1</text>
<text x="107.2" y="3">2</text>
<text x="176.4" y="3">3</text>
<text x="245.5" y="3">4</text>
<text x="314.7" y="3">5</text>
<text x=".5" y="38.1">A</text>
<text x="402.3" y="38.1">A</text>
<text x=".5" y="107.3">B</text>
<text x="402.3" y="107.3">B</text>
<text x=".5" y="176.4">C</text>
<text x="402.3" y="176.4">C</text>
<text x=".5" y="245.5">D</text>
<text x="402.3" y="245.5">D</text>
<text x="38.1" y="283.8">1</text>
<text x="107.2" y="283.8">2</text>
<text x="176.4" y="283.8">3</text>
<text x="245.5" y="283.8">4</text>
<text x="314.7" y="283.8">5</text>
</g>
<g font-size="3.1" fill="#a2a2a2">
<text x="47.6" y="22.4">HPL</text>
<text x="70.4" y="22.8">1</text>
<text x="72.3" y="18.2">U2</text>
<text x="33.5" y="26">C45</text>
<text x="42.3" y="26">1uf</text>
<text x="70.4" y="26.3">2</text>
<text x="70.4" y="29.8">3</text>
<text x="73.6" y="24.5">HPL</text>
<text x="73.6" y="28.1">HPCOMFB</text>
<text x="205.3" y="26.3">EPAD</text>
<text x="207.2" y="29.8">HPR</text>
<text x="215.4" y="28.1">88</text>
<text x="215.4" y="24.5">89</text>
<text x="222.2" y="27.7">HPR</text>
<text x="249.8" y="28.4" transform="rotate(-90 249.8 28.4)">GND</text>
<text x="285.8" y="25.6">X3</text>
<text x="308.7" y="27.7">HXIN</text>
<text x="358.8" y="27.5">3V3</text>
<text x="378.6" y="28.4" transform="rotate(-90 378.6 28.4)">LED</text>
<text x="33.5" y="33">C26</text>
<text x="42.3" y="33">10uf</text>
<text x="70.4" y="33.4">4</text>
<text x="73.6" y="31.6">HPCOM</text>
<text x="73.6" y="35.1">HPVCC</text>
<text x="205" y="33.4">MICIN</text>
<text x="215.4" y="35.1">86</text>
<text x="215.4" y="31.6">87</text>
<text x="222.2" y="31.3">MICIN</text>
<text x="222.2" y="34.8">LINL</text>
<text x="295.2" y="31.2">3</text>
<text x="25.8" y="37.2" transform="rotate(-90 25.8 37.2)">GND</text>
<text x="47.6" y="36.6">3V3</text>
<text x="47.6" y="40.1">LCD_D2</text>
<text x="70.4" y="36.9">5</text>
<text x="70.4" y="40.4">6</text>
<text x="73.6" y="38.6">VCC-IO</text>
<text x="203.9" y="40.4">FMINR</text>
<text x="207.2" y="36.9">LINL</text>
<text x="215.4" y="38.6">85</text>
<text x="248.7" y="41.9">200k</text>
<text x="257.5" y="40.1">R14</text>
<text x="295.2" y="41.8">1</text>
<text x="295.2" y="36.5">2</text>
<text x="308.7" y="38.3">HXOUT</text>
<text x="336.2" y="37.2" transform="rotate(-90 336.2 37.2)">GND</text>
<text x="357.4" y="41.6" transform="rotate(-90 357.4 41.6)">LED1</text>
<text x="375" y="41.6" transform="rotate(-90 375 41.6)">LED2</text>
<text x="47.6" y="43.6">LCD_D3</text>
<text x="47.6" y="47.1">LCD_D4</text>
<text x="70.4" y="43.9">7</text>
<text x="70.4" y="47.5">8</text>
<text x="73.6" y="42.2">PD0/LCD_D2/TWI0_SDA</text>
<text x="73.6" y="45.7">PD1/LCD_D3/UART1_RTS</text>
<text x="204.4" y="43.9">FMINL</text>
<text x="205.7" y="47.5">VRA2</text>
<text x="215.4" y="45.7">83</text>
<text x="215.4" y="42.2">84</text>
<text x="245.2" y="45.4">C33</text>
<text x="254" y="45.4">4.7uf</text>
<text x="284.9" y="43.2">24M</text>
<text x="304.1" y="43.4">3V3</text>
<text x="47.6" y="50.7">LCD_D5</text>
<text x="70.4" y="51">9</text>
<text x="73.6" y="49.2">PD2/LCD_D4/UART1_CTS</text>
<text x="73.6" y="52.8">PD3/LCD_D5/UART1_RX</text>
<text x="204.8" y="51">AGND</text>
<text x="215.4" y="52.8">81</text>
<text x="215.4" y="49.2">82</text>
<text x="245.2" y="52.4">C32</text>
<text x="254" y="52.4">1uf</text>
<text x="364.6" y="53.8">R24</text>
<text x="382.3" y="53.8">R26</text>
<text x="47.6" y="54.2">LCD_D6</text>
<text x="47.6" y="57.7">LCD_D7</text>
<text x="68.6" y="54.5">10</text>
<text x="68.6" y="58">11</text>
<text x="73.6" y="56.3">PD4/LCD_D6/UART1_TX</text>
<text x="73.6" y="59.8">PD5/LCD_D7/TWI1_SCK</text>
<text x="205.1" y="58">AVCC</text>
<text x="205.7" y="54.5">VRA1</text>
<text x="215.4" y="59.8">79</text>
<text x="215.4" y="56.3">80</text>
<text x="222.2" y="56">3V0</text>
<text x="245.2" y="59.5">C31</text>
<text x="254" y="59.5">100nF</text>
<text x="310" y="55.6">R23</text>
<text x="310.1" y="59.1">10K</text>
<text x="364.5" y="57.3">5.1k</text>
<text x="382.1" y="57.3">5.1k</text>
<text x="47.6" y="61.3">LCD_D10</text>
<text x="47.6" y="64.8">LCD_D11</text>
<text x="68.6" y="61.6">12</text>
<text x="68.6" y="65.1">13</text>
<text x="73.6" y="63.3">PD6/LCD_D10/TWI1_SDA</text>
<text x="201.5" y="61.6">LRADC0</text>
<text x="205" y="65.1">TVIN0</text>
<text x="215.4" y="63.3">78</text>
<text x="222.2" y="63">TVIN0</text>
<text x="291" y="63">SPI0_MISO</text>
<text x="322.8" y="63.3">1</text>
<text x="326.3" y="61.8">SW1</text>
<text x="335.1" y="63.3">2</text>
<text x="47.6" y="68.3">LCD_D12</text>
<text x="47.6" y="71.8">LCD_D13</text>
<text x="68.6" y="68.6">14</text>
<text x="73.6" y="66.9">PD7/LCD_D11/DA_MCLK</text>
<text x="73.6" y="70.4">PD8/LCD_D12/DA_BCLK</text>
<text x="205" y="68.6">TVIN1</text>
<text x="215.4" y="70.4">76</text>
<text x="215.4" y="66.9">77</text>
<text x="245.2" y="70.1">C27</text>
<text x="254" y="70.1">4.7uf</text>
<text x="273.4" y="71.8">C30</text>
<text x="322.8" y="70.4">3</text>
<text x="335.1" y="70.4">4</text>
<text x="358.1" y="71.6">GND</text>
<text x="375.7" y="71.6">GND</text>
<text x="47.6" y="75.4">LCD_D14</text>
<text x="68.6" y="72.2">15</text>
<text x="68.6" y="75.7">16</text>
<text x="73.6" y="73.9">PD9/LCD_D13/DA_LRCK</text>
<text x="73.6" y="77.4">PD10/LCD_D14/DA_IN</text>
<text x="203.2" y="75.7">TVVRN</text>
<text x="203.4" y="72.2">TVVRP</text>
<text x="215.4" y="77.4">74</text>
<text x="215.4" y="73.9">75</text>
<text x="245.2" y="73.6">C28</text>
<text x="254" y="73.6">4.7uf</text>
<text x="273.4" y="75.4">10uf</text>
<text x="304.1" y="73.4">3V3</text>
<text x="47.6" y="78.9">LCD_D15</text>
<text x="47.6" y="82.4">LCD_D18</text>
<text x="68.6" y="79.2">17</text>
<text x="68.6" y="82.7">18</text>
<text x="73.6" y="81">PD11/LCD_D15/DA_OUT</text>
<text x="202.9" y="79.2">TVGND</text>
<text x="203.2" y="82.7">TVVCC</text>
<text x="215.4" y="81">73</text>
<text x="222.2" y="80.7">3V3</text>
<text x="347.5" y="84">GND</text>
<text x="47.6" y="85.9">LCD_D19</text>
<text x="47.6" y="89.5">3V3</text>
<text x="68.6" y="86.3">19</text>
<text x="68.6" y="89.8">20</text>
<text x="73.6" y="84.5">PD12/LCD_D18/TWI0_SCK</text>
<text x="73.6" y="88">PD13/LCD_D19/UART2_TX</text>
<text x="197.1" y="89.8">VDD-CORE</text>
<text x="203.2" y="86.3">TVOUT</text>
<text x="215.4" y="88">71</text>
<text x="215.4" y="84.5">72</text>
<text x="222.2" y="84.2">TVOUT</text>
<text x="222.2" y="87.7">1V2</text>
<text x="310" y="85.6">R22</text>
<text x="310.1" y="89.1">10K</text>
<text x="47.6" y="93">LCD_D20</text>
<text x="68.6" y="93.3">21</text>
<text x="73.6" y="91.6">VCC-IO</text>
<text x="73.6" y="95.1">PD14/LCD_D20/UART2_RX</text>
<text x="203.4" y="93.3">RESET</text>
<text x="215.4" y="95.1">69</text>
<text x="215.4" y="91.6">70</text>
<text x="222.2" y="91.2">RESET</text>
<text x="222.2" y="94.8">D2+</text>
<text x="291" y="93">RESET</text>
<text x="322.8" y="93.3">1</text>
<text x="326.3" y="91.8">SW2</text>
<text x="335.1" y="93.3">2</text>
<text x="47.6" y="96.5">1V2</text>
<text x="47.6" y="100.1">LCD_D21</text>
<text x="68.6" y="96.9">22</text>
<text x="68.6" y="100.4">23</text>
<text x="73.6" y="98.6">VDD-CORE</text>
<text x="201.5" y="100.4">USB-DM</text>
<text x="202" y="96.9">USB-DP</text>
<text x="215.4" y="98.6">68</text>
<text x="222.2" y="98.3">D2-</text>
<text x="222.2" y="101.8">3V3</text>
<text x="261.1" y="98.1">GND</text>
<text x="322.8" y="100.4">3</text>
<text x="335.1" y="100.4">4</text>
<text x="47.6" y="103.6">LCD_D22</text>
<text x="47.6" y="107.1">LCD_D23</text>
<text x="68.6" y="103.9">24</text>
<text x="68.6" y="107.4">25</text>
<text x="73.6" y="102.1">PD15/LCD_D21/UART2_RTS</text>
<text x="73.6" y="105.7">PD16/LCD_D22/UART2_CTS</text>
<text x="150.9" y="107.4">PA0/TPX1/DA_BCLK/UART1_RTS/SPI1_CS</text>
<text x="205" y="103.9">UVCC</text>
<text x="215.4" y="105.7">66</text>
<text x="215.4" y="102.1">67</text>
<text x="222.2" y="105.4">SLCD_DC</text>
<text x="28.3" y="114">GND</text>
<text x="47.6" y="110.6">LCD_CLK</text>
<text x="68.6" y="111">26</text>
<text x="73.6" y="109.2">PD17/LCD_D23/OWA_OUT</text>
<text x="73.6" y="112.7">PD18/LCD_CLK/SPI0_CS</text>
<text x="147" y="111">PA1/TPX2/DA_LRCK/UART1_CTS/SPI1_MOSI</text>
<text x="215.4" y="112.7">64</text>
<text x="215.4" y="109.2">65</text>
<text x="222.2" y="108.9">SLCD_SDA</text>
<text x="222.2" y="112.4">SLCD_SCL</text>
<text x="347.5" y="114">GND</text>
<text x="16.6" y="115.7">2V5</text>
<text x="47.6" y="114.2">LCD_DE</text>
<text x="47.6" y="117.7">LCD_HS</text>
<text x="68.6" y="114.5">27</text>
<text x="68.6" y="118">28</text>
<text x="73.6" y="116.3">PD19/LCD_DE/SPI0_MOSI</text>
<text x="73.6" y="119.8">PD20/LCD_HSYNC/SPI0_CLK</text>
<text x="140.9" y="118">PA3/TPY2/IR_RX/DA_OUT/UART1_TX/SPI1_MISO</text>
<text x="145.8" y="114.5">PA2/TPY1/PWM0/DA_IN/UART1_RX/SPI1_CLK</text>
<text x="215.4" y="119.8">62</text>
<text x="215.4" y="116.3">63</text>
<text x="222.2" y="115.9">SLCD_RST</text>
<text x="222.2" y="119.5">SPI0_MOSI</text>
<text x="47.6" y="121.2">LCD_VS</text>
<text x="47.6" y="124.8">2V5</text>
<text x="68.6" y="121.5">29</text>
<text x="68.6" y="125.1">30</text>
<text x="73.6" y="123.3">PD21/LCD_VSYNC/SPI0_MISO</text>
<text x="173.3" y="121.5">PC3/SPI0_MOSI/UART0_TX</text>
<text x="175.2" y="125.1">PC2/SPI0_MISO/SDC1_D0</text>
<text x="215.4" y="123.3">61</text>
<text x="222.2" y="123">SPI0_MISO</text>
<text x="270.6" y="124.6">3V3</text>
<text x="319.3" y="122.9">SIM1</text>
<text x="22.9" y="128.3">R12</text>
<text x="22.9" y="131.8">2k</text>
<text x="35.3" y="128.3">C25</text>
<text x="35.3" y="131.8">1uf</text>
<text x="47.6" y="128.3">2V5</text>
<text x="47.6" y="131.8">2V5</text>
<text x="68.6" y="128.6">31</text>
<text x="73.6" y="126.8">VCC-DRAM</text>
<text x="73.6" y="130.4">VCC-DRAM</text>
<text x="175.7" y="128.6">PC1/SPI0_CS/SDC1_CMD</text>
<text x="215.4" y="130.4">59</text>
<text x="215.4" y="126.8">60</text>
<text x="222.2" y="126.5">SPI0_CS</text>
<text x="222.2" y="130">SPI0_CLK</text>
<text x="299.9" y="126.5">SDC0_D2</text>
<text x="299.9" y="130">SDC0_D3</text>
<text x="317.3" y="126.8">1</text>
<text x="317.3" y="130.4">2</text>
<text x="320.6" y="128.6">DAT2</text>
<text x="341.7" y="128.6">DAT1</text>
<text x="351.2" y="130.4">7</text>
<text x="351.2" y="126.8">8</text>
<text x="356.3" y="130">SDC0_D0</text>
<text x="356.3" y="126.5">SDC0_D1</text>
<text x="68.6" y="132.1">32</text>
<text x="68.6" y="135.7">33</text>
<text x="73.6" y="133.9">VCC-DRAM</text>
<text x="73.6" y="137.4">SVREF</text>
<text x="175" y="132.1">PC0/SPI0_CLK/SDC1_CLK</text>
<text x="178.9" y="135.7">PF0/SDC0_D1/DBG_MS</text>
<text x="215.4" y="137.4">57</text>
<text x="215.4" y="133.9">58</text>
<text x="222.2" y="133.6">SDC0_D1</text>
<text x="222.2" y="137.1">SDC0_D0</text>
<text x="243.4" y="135.3">10K</text>
<text x="252.2" y="133.6">R39</text>
<text x="252.2" y="137.1">R18</text>
<text x="299.9" y="133.6">SDC0_CMD3</text>
<text x="299.9" y="137.1">3V3</text>
<text x="317.3" y="137.4">4</text>
<text x="320.6" y="132.1">CD/DAT3</text>
<text x="320.6" y="135.7">CMD</text>
<text x="341.7" y="132.1">DAT0</text>
<text x="343.4" y="135.7">VSS</text>
<text x="351.2" y="137.4">5</text>
<text x="351.2" y="133.9">6</text>
<text x="356.3" y="137.1">SDC0_CLK</text>
<text x="380.3" y="137.7" transform="rotate(-90 380.3 137.7)">GND</text>
<text x="22.9" y="142.4">R13</text>
<text x="47.6" y="138.9">2V5</text>
<text x="47.6" y="142.4">1V2</text>
<text x="68.6" y="139.2">34</text>
<text x="68.6" y="142.7">35</text>
<text x="73.6" y="140.9">VCC-DRAM</text>
<text x="173.6" y="142.7">PF2/SDC0_CLK/UART0_RX</text>
<text x="180.5" y="139.2">PF1/SDC0_D0/DBG_DI</text>
<text x="215.4" y="140.9">56</text>
<text x="236.4" y="140.6">R9</text>
<text x="243.4" y="138.9">10K</text>
<text x="245.2" y="142.4">33</text>
<text x="250.5" y="140.6">SDC0_CLK</text>
<text x="320.6" y="139.2">VDD</text>
<text x="325.3" y="143.7" transform="rotate(-90 325.3 143.7)">9</text>
<text x="343.6" y="139.2">CLK</text>
<text x="22.9" y="145.9">2k</text>
<text x="33.5" y="147.7">100nF</text>
<text x="35.3" y="144.2">C24</text>
<text x="47.6" y="145.9">2V5</text>
<text x="47.6" y="149.4">CTP_SDA</text>
<text x="68.6" y="146.2">36</text>
<text x="68.6" y="149.8">37</text>
<text x="73.6" y="144.5">VDD-CORE</text>
<text x="73.6" y="148">VCC-DRAM</text>
<text x="175.7" y="146.2">PF3/SDC0_CMD/DBG_DO</text>
<text x="176.1" y="149.8">PF4/SDC0_D3/UART0_TX</text>
<text x="215.4" y="148">54</text>
<text x="215.4" y="144.5">55</text>
<text x="222.2" y="144.2">SDC0_CMD</text>
<text x="222.2" y="147.7">SDC0_D3</text>
<text x="243.4" y="145.9">10K</text>
<text x="243.4" y="149.4">10K</text>
<text x="252.2" y="144.2">R19</text>
<text x="252.2" y="147.7">R20</text>
<text x="328.8" y="145.5" transform="rotate(-90 328.8 145.5)">10</text>
<text x="332.4" y="145.5" transform="rotate(-90 332.4 145.5)">11</text>
<text x="335.9" y="145.5" transform="rotate(-90 335.9 145.5)">12</text>
<text x="339.4" y="145.5" transform="rotate(-90 339.4 145.5)">13</text>
<text x="342.9" y="145.5" transform="rotate(-90 342.9 145.5)">14</text>
<text x="47.6" y="153">CTP_SCK</text>
<text x="68.6" y="153.3">38</text>
<text x="73.6" y="151.5">PE12/DA_MCLK/TWI0_SDA/PWM0</text>
<text x="73.6" y="155.1">PE11/CLK_OUT/TWI0_SCK</text>
<text x="179.2" y="153.3">PF5/SDC0_D2/DBG_CK</text>
<text x="215.4" y="155.1">52</text>
<text x="215.4" y="151.5">53</text>
<text x="222.2" y="151.2">SDC0_D2</text>
<text x="222.2" y="154.7">HXOUT</text>
<text x="243.4" y="153">10K</text>
<text x="252.2" y="151.2">R21</text>
<text x="15.9" y="159.8">GND</text>
<text x="28.3" y="159.8">GND</text>
<text x="47.6" y="156.5">CTP_RST</text>
<text x="47.6" y="160">CTP_INT</text>
<text x="68.6" y="156.8">39</text>
<text x="68.6" y="160.4">40</text>
<text x="73.6" y="158.6">PE10/CSI_D7/UART2_CTS/SPI1_MISO</text>
<text x="202.3" y="156.8">HOSCO</text>
<text x="203.9" y="160.4">HOSCI</text>
<text x="215.4" y="158.6">51</text>
<text x="222.2" y="158.3">HXIN</text>
<text x="222.2" y="161.8">3V3</text>
<text x="322.8" y="158.1">GND</text>
<text x="47.6" y="167.1">LCD_SDA</text>
<text x="47.6" y="163.6">LCD_RST</text>
<text x="68.6" y="163.9">41</text>
<text x="68.6" y="167.4">42</text>
<text x="73.6" y="162.1">PE9/CSI_D6/UART2_RTS/SPI1_CLK</text>
<text x="73.6" y="165.6">PE8/CSI_D5/UART2_RX/SPI1_MOSI</text>
<text x="142.1" y="167.4">PE0/CSI_HSYNC/LCD_D0/TWI1_SCK/UART0_RX</text>
<text x="202.9" y="163.9">VCC-IO</text>
<text x="215.4" y="165.6">49</text>
<text x="215.4" y="162.1">50</text>
<text x="222.2" y="165.3">CPU_RX</text>
<text x="278.7" y="167.1">LEDA</text>
<text x="306.8" y="167.4">1</text>
<text x="308.7" y="162.9">LCD1</text>
<text x="340.6" y="167.4">42</text>
<text x="47.6" y="170.6">LCD_PWM</text>
<text x="68.6" y="170.9">43</text>
<text x="73.6" y="169.2">PE7/CSI_D4/UART2_TX/SPI1_CS</text>
<text x="73.6" y="172.7">PE6/CSI_D3/PWM1</text>
<text x="142.6" y="170.9">PE1/CSI_VSYNC/LCD_D1/TWI2_SDA/UART0_TX</text>
<text x="215.4" y="172.7">47</text>
<text x="215.4" y="169.2">48</text>
<text x="222.2" y="168.9">CPU_TX</text>
<text x="222.2" y="172.4">LED</text>
<text x="278.7" y="170.6">LEDK</text>
<text x="306.8" y="170.9">2</text>
<text x="310" y="169.2">LEDA</text>
<text x="310" y="172.7">LEDK</text>
<text x="332.1" y="172.7">GND</text>
<text x="332.1" y="169.2">GND</text>
<text x="340.6" y="170.9">41</text>
<text x="380.3" y="171.2" transform="rotate(-90 380.3 171.2)">GND</text>
<text x="47.6" y="174.1">LCD_SCK</text>
<text x="68.6" y="174.5">44</text>
<text x="68.6" y="178">45</text>
<text x="73.6" y="176.2">PE5/CSI_D2/LCD_D17</text>
<text x="73.6" y="179.8">PE4/CSI_D1/LCD_D16</text>
<text x="178.9" y="174.5">PE2/CSI_PCLK/LCD_D8</text>
<text x="183.1" y="178">PE3/CSI_D0/LCD_D9</text>
<text x="215.4" y="176.2">46</text>
<text x="306.8" y="174.5">3</text>
<text x="306.8" y="178">4</text>
<text x="310" y="176.2">LEDK</text>
<text x="310" y="179.8">GND</text>
<text x="328.1" y="179.8">TP_VCI</text>
<text x="332.1" y="176.2">GND</text>
<text x="340.6" y="178">39</text>
<text x="340.6" y="174.5">40</text>
<text x="349.2" y="177.7">3V3</text>
<text x="381.7" y="175.7">3V3</text>
<text x="271" y="181.8" transform="rotate(-90 271 181.8)">GND</text>
<text x="278.7" y="181.2">3V3</text>
<text x="278.7" y="184.7">LCD_RST</text>
<text x="306.8" y="181.5">5</text>
<text x="306.8" y="185">6</text>
<text x="310" y="183.3">VCI</text>
<text x="327" y="183.3">TP_RST</text>
<text x="340.6" y="185">37</text>
<text x="340.6" y="181.5">38</text>
<text x="349.2" y="181.2">CTP_RST</text>
<text x="349.2" y="184.7">CTP_SCK</text>
<text x="366.9" y="181.2">R30</text>
<text x="366.9" y="184.7">R6</text>
<text x="373.9" y="183">10K</text>
<text x="306.8" y="188.6">7</text>
<text x="310" y="186.8">RESET</text>
<text x="310" y="190.3">NC</text>
<text x="326.9" y="190.3">TP_SDA</text>
<text x="327.2" y="186.8">TP_SCL</text>
<text x="340.6" y="188.6">36</text>
<text x="349.2" y="191.8">CTP_INT</text>
<text x="349.2" y="188.3">CTP_SDA</text>
<text x="366.9" y="191.8">R31</text>
<text x="366.9" y="188.3">R15</text>
<text x="375.7" y="186.5">2K</text>
<text x="375.7" y="190">2K</text>
<text x="17.6" y="197.4">CN1</text>
<text x="125.2" y="195.6">CN5</text>
<text x="139.3" y="197.4">2</text>
<text x="278.7" y="195.3">LCD_SDA</text>
<text x="306.8" y="192.1">8</text>
<text x="306.8" y="195.6">9</text>
<text x="310" y="193.9">NC</text>
<text x="310" y="197.4">SDA</text>
<text x="328.3" y="193.9">TP_INT</text>
<text x="332.1" y="197.4">GND</text>
<text x="340.6" y="195.6">34</text>
<text x="340.6" y="192.1">35</text>
<text x="373.9" y="193.5">10K</text>
<text x="31.7" y="202.7">1</text>
<text x="31.7" y="199.2">2</text>
<text x="95.2" y="202.4">R36</text>
<text x="112.2" y="199.5" transform="rotate(-90 112.2 199.5)">GND</text>
<text x="139.3" y="200.9">1</text>
<text x="278.7" y="202.4">R29</text>
<text x="278.7" y="198.8">LCD_SCK</text>
<text x="305" y="199.2">10</text>
<text x="305" y="202.7">11</text>
<text x="310" y="200.9">SCK</text>
<text x="335.1" y="200.9">R5</text>
<text x="340.6" y="202.7">32</text>
<text x="340.6" y="199.2">33</text>
<text x="349.2" y="198.8">LCD_D23</text>
<text x="349.2" y="202.4">LCD_D22</text>
<text x="31.7" y="209.7">3</text>
<text x="31.7" y="206.2">4</text>
<text x="61.7" y="204.1">C48</text>
<text x="61.7" y="207.7">271</text>
<text x="82.9" y="204.1">C49</text>
<text x="82.9" y="207.7">271</text>
<text x="95.2" y="205.9">75</text>
<text x="97" y="209.4">TVOUT</text>
<text x="139.3" y="208">3</text>
<text x="139.3" y="204.4">4</text>
<text x="153.5" y="207.7">C52</text>
<text x="162.3" y="207.7">100nF</text>
<text x="190.5" y="207.7">MICIN</text>
<text x="232.2" y="204.8" transform="rotate(-90 232.2 204.8)">GND</text>
<text x="271" y="206.5" transform="rotate(-90 271 206.5)">GND</text>
<text x="278.7" y="205.9">LCD_CLK</text>
<text x="278.7" y="209.4">LCD_DE</text>
<text x="294.6" y="204.1">10K</text>
<text x="305" y="206.2">12</text>
<text x="305" y="209.7">13</text>
<text x="310" y="204.4">CS</text>
<text x="310" y="208">PCLK</text>
<text x="335.1" y="208">R3</text>
<text x="335.1" y="204.4">R4</text>
<text x="340.6" y="209.7">30</text>
<text x="340.6" y="206.2">31</text>
<text x="349.2" y="205.9">LCD_D21</text>
<text x="349.2" y="209.4">LCD_D20</text>
<text x="31.7" y="213.3">6</text>
<text x="61.7" y="212.9">2.2uH L5</text>
<text x="139.3" y="215">5</text>
<text x="139.3" y="211.5">6</text>
<text x="153.5" y="214.7">C51</text>
<text x="162.3" y="214.7">4.7u</text>
<text x="190.5" y="214.7">LINL</text>
<text x="278.7" y="212.9">LCD_VS</text>
<text x="305" y="213.3">14</text>
<text x="310" y="211.5">DE</text>
<text x="310" y="215">VSYNC</text>
<text x="335.1" y="215">R1</text>
<text x="335.1" y="211.5">R2</text>
<text x="340.6" y="213.3">29</text>
<text x="349.2" y="212.9">LCD_D19</text>
<text x="377.5" y="212.8">GND</text>
<text x="31.7" y="216.8">5</text>
<text x="31.7" y="220.3">7</text>
<text x="45.9" y="216.5">R32</text>
<text x="54.7" y="218.2">33</text>
<text x="97" y="216.5">HPR</text>
<text x="139.3" y="218.6">7</text>
<text x="153.5" y="221.8">C53</text>
<text x="162.3" y="221.8">100nF</text>
<text x="176.4" y="219.7">R38</text>
<text x="211.7" y="221.8">TVIN0</text>
<text x="278.7" y="216.5">LCD_HS</text>
<text x="278.7" y="220">LCD_D2</text>
<text x="305" y="216.8">15</text>
<text x="305" y="220.3">16</text>
<text x="310" y="218.6">HSYNC</text>
<text x="335.1" y="218.6">R0</text>
<text x="340.6" y="220.3">27</text>
<text x="340.6" y="216.8">28</text>
<text x="349.2" y="220">LCD_D15</text>
<text x="349.2" y="216.5">LCD_D18</text>
<text x="31.7" y="223.9">8</text>
<text x="45.9" y="223.5">R33</text>
<text x="54.7" y="225.3">33</text>
<text x="97" y="223.5">HPL</text>
<text x="139.3" y="222.1">8</text>
<text x="176.4" y="227.1">330</text>
<text x="192.3" y="225.3">8.2uH L6</text>
<text x="278.7" y="223.5">LCD_D3</text>
<text x="278.7" y="227.1">LCD_D4</text>
<text x="305" y="223.9">17</text>
<text x="305" y="227.4">18</text>
<text x="310" y="222.1">B0</text>
<text x="310" y="225.6">B1</text>
<text x="334.9" y="225.6">G4</text>
<text x="334.9" y="222.1">G5</text>
<text x="340.6" y="227.4">25</text>
<text x="340.6" y="223.9">26</text>
<text x="349.2" y="223.5">LCD_D14</text>
<text x="349.2" y="227.1">LCD_D13</text>
<text x="18" y="228.4">AUDIO-SMD_PJ-393-8PJ</text>
<text x="151.3" y="228.5">R37</text>
<text x="153.4" y="232">75</text>
<text x="195.8" y="230.6">C54</text>
<text x="213.4" y="230.6">C55</text>
<text x="278.7" y="230.6">LCD_D5</text>
<text x="305" y="230.9">19</text>
<text x="310" y="229.1">B2</text>
<text x="310" y="232.7">B3</text>
<text x="334.9" y="232.7">G2</text>
<text x="334.9" y="229.1">G3</text>
<text x="340.6" y="230.9">24</text>
<text x="349.2" y="230.6">LCD_D12</text>
<text x="75.8" y="239.4">100nF</text>
<text x="79.4" y="235.9">C46</text>
<text x="93.5" y="239.4">100nF</text>
<text x="97" y="235.9">C47</text>
<text x="194" y="234.1">22pf</text>
<text x="211.7" y="234.1">47pf</text>
<text x="278.7" y="234.1">LCD_D6</text>
<text x="278.7" y="237.6">LCD_D7</text>
<text x="305" y="234.4">20</text>
<text x="305" y="238">21</text>
<text x="310" y="236.2">B4</text>
<text x="310" y="239.7">B5</text>
<text x="334.9" y="239.7">G0</text>
<text x="334.9" y="236.2">G1</text>
<text x="340.6" y="238">22</text>
<text x="340.6" y="234.4">23</text>
<text x="349.2" y="234.1">LCD_D11</text>
<text x="349.2" y="237.6">LCD_D10</text>
<text x="75.8" y="250">R34</text>
<text x="93.5" y="250">R35</text>
<text x="144.7" y="246.3">GND</text>
<text x="187" y="246.3">GND</text>
<text x="204.6" y="246.3">GND</text>
<text x="75.8" y="253.5">22</text>
<text x="93.5" y="253.5">22</text>
<text x="386.3" y="262.3">1.0</text>
<text x="68.8" y="267.4">GND</text>
<text x="86.5" y="267.4">GND</text>
<text x="262.8" y="264.1">Project Mavericks</text>
<text x="291" y="264.1">CORE</text>
<text x="389.8" y="271.2">1/1</text>
<text x="298.1" y="278.2">2021-09-08</text>
<text x="352.8" y="278.2">GloomyGhost</text>
</g>
<text font-size="3.1" fill="#3dbc91" x="285.8" y="20.7">这里就是24Mhz，不过lcsc没有这个型号</text>
</svg>
